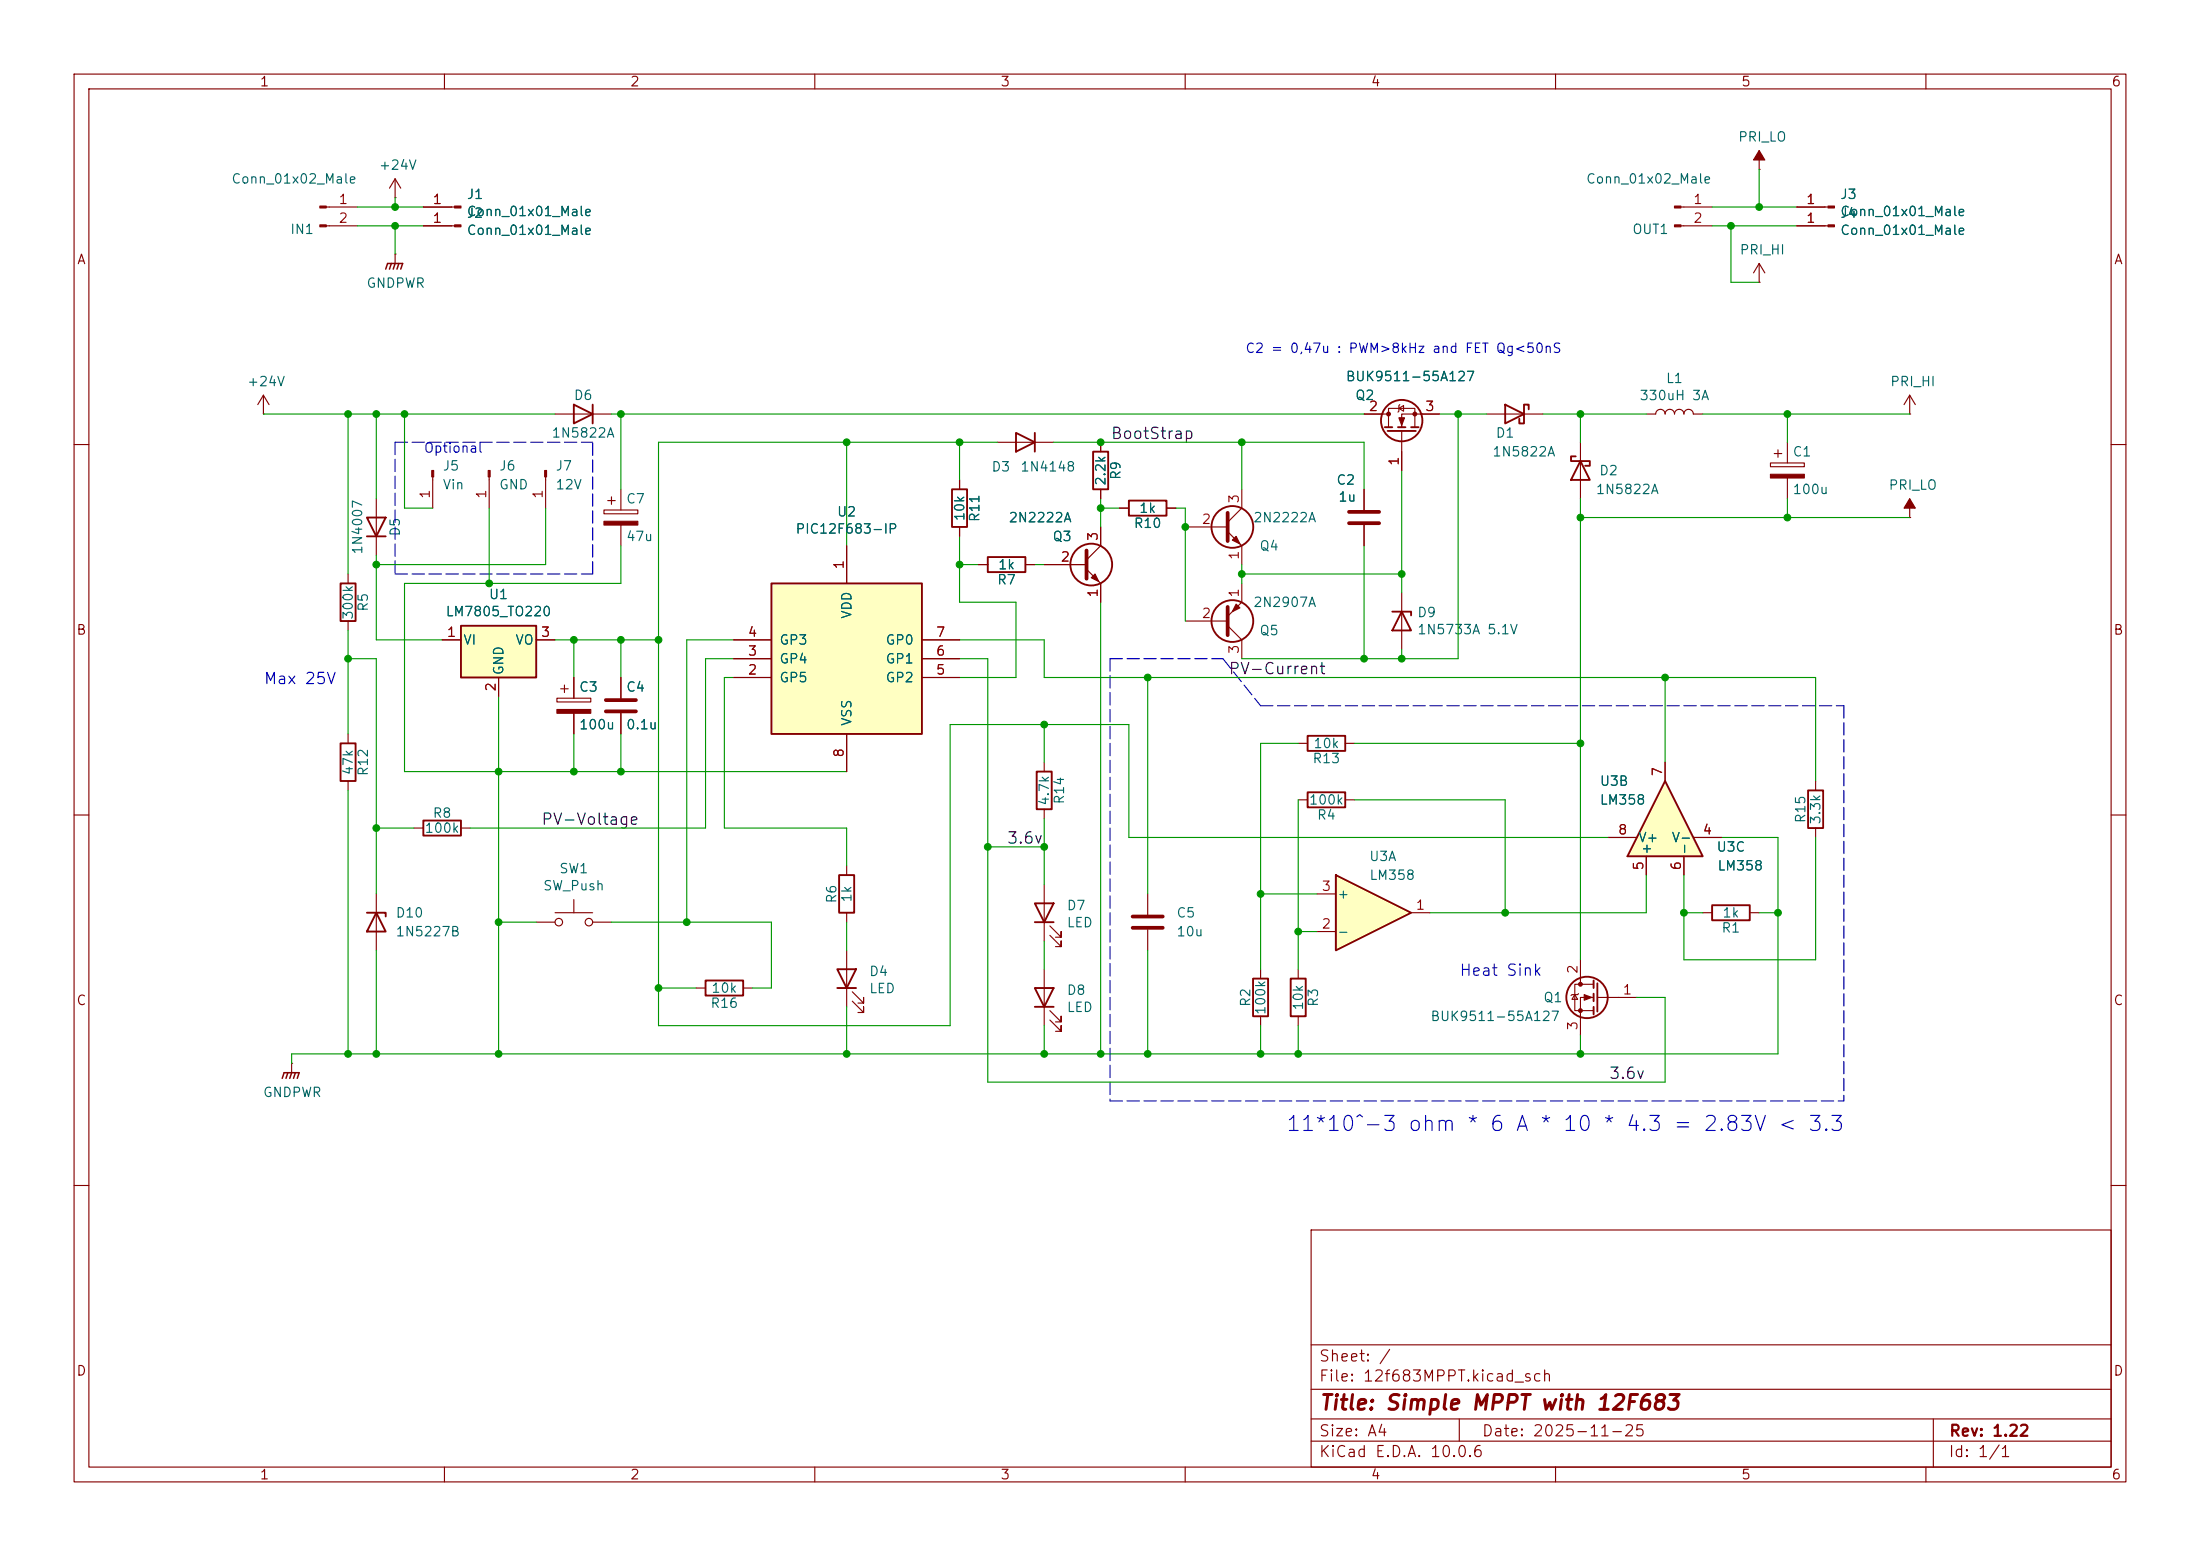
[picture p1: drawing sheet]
<svg xmlns="http://www.w3.org/2000/svg" width="297mm" height="210mm" viewBox="0 0 297 210" stroke-linecap="round" stroke-linejoin="round" font-family="sans-serif">
<g fill="none" stroke="#840000" stroke-width=".15">
<path d="M10 10h277v190h-277zM12 12h273v186h-273zM60 10v2M110 10v2M160 10v2M210 10v2M260 10v2M53.3 26.7h.1M53.3 24.1l-.7 1.3M53.3 24.1l.8 1.3M53.3 24.1v2.6M10 60h2"/>
<path d="M50.8 67.3v7.6M129.5 64.8v1.2M129.5 71.1v1.3M132.1 76.2h1.2M138.4 76.2h1.3M285 60h2M75.2 94.2h4.6v.5h-4.6zM75.7 93h1M76.2 92.5v1M77.5 91.4v2.8M77.5 96.3v2.8M83.8 91.4v2.8"/>
<path d="M83.8 96.3v2.8M10 110h2M285 110h2M72.4 124.5h2.5M74.9 123.2h5.1M77.5 121.4v1.8M80 124.5h2.5M114.3 128.3v7.6M115.1 135.1l1.5 1.6v-.8v.8h-.8M115.1 133.9l1.5 1.5v-.8v.8h-.8M10 160h2M177 166h108v32h-108z"/>
<path d="M285 160h2M60 198v2M110 198v2M160 198v2M177 194.5h108M177 191.5h108M177 187.5h108M177 181.5h108M197 191.5v3M210 198v2M260 198v2M261 191.5v6.5"/>
<circle cx="75.4" cy="124.5" r=".51"/>
<circle cx="79.5" cy="124.5" r=".51"/>
</g>
<path d="M49.5 69.9h2.6l-1.3 2.5zM49.5 72.4h2.6M128.5 66h2.1v5.1h-2.1zM133.3 75.2h5.1v2h-5.1zM113 130.8h2.6l-1.3 2.6zM113 133.4h2.6" fill="none" stroke="#840000" stroke-width=".25"/>
<path d="M75.2 95.8h4.6v.5h-4.6z" fill="#840000" stroke="#840000" stroke-width=".15"/>
<path d="M81.8 94.5h4.1M81.8 96h4.1" fill="none" stroke="#840000" stroke-width=".51"/>
<path d="M180.3 118.1l10.2 5.1-10.2 5.1z" fill="#ffffc2"/>
<g fill="none" stroke="#840000" stroke-width=".25">
<path d="M46 78.7h2v5.1h-2zM180.3 118.1l10.2 5.1-10.2 5.1zM49.5 123.2h2.6v.5M50.8 123.2l1.3 2.5h-2.6zM139.7 133.4h2.5l-1.2 2.5zM139.7 135.9h2.5M169.2 132.1h2v5.1h-2zM174.2 132.1h2.1v5.1h-2.1zM215.1 132.3v1.1M215.1 134.1v1M215.1 135.9v1M215.6 132.7v3.8"/>
<circle cx="166.4" cy="71.1" r="2.82"/>
<circle cx="214.2" cy="134.6" r="2.79"/>
</g>
<g fill="none" stroke="#840000" stroke-width=".15">
<path d="M47 77.5v1.2M58.4 64.4v4.2M66 64.4v4.2M73.7 64.4v4.2M81.5 68.8h4.6v.5h-4.6zM82 67.6h1.1M82.5 67.1v1M83.8 66v2.8M83.8 70.9v2.8M160 71.1h5.7M165.7 71.8l1.9 1.9v2.5M167.6 66v2.6l-1.9 1.9"/>
<path d="M47 83.8v1.3M50.8 120.7v7.6M141 130.8v7.6M141.7 137.7l1.6 1.5v-.8v.8h-.8M141.7 136.4l1.6 1.5v-.7v.7h-.8M170.2 130.8v1.3M170.2 137.2v1.2M175.3 130.8v1.3M175.3 137.2v1.2M177.8 125.7h2.5M177.8 120.7h2.5M190.5 123.2h2.5"/>
<path d="M212.6 134.2l.4 .7h-.8zM213.1 134.1l-.1 .1h-.8l-.1 .2M213.4 129.5v3.3M215.1 132.8h-2.5v3.6h2.5M215.1 134.6h-1.7v5.1M215.6 134.6h5.4M39.4 143.5h.1M39.4 143.5v1.3"/>
</g>
<g fill="#840000" stroke="#840000" stroke-width=".15">
<path d="M81.5 70.4h4.6v.5h-4.6z"/>
<path d="M213.9 134.2l1 .4-1 .4z"/>
<path d="M166.4 72.9l.5-.5 .5 1z"/>
<path d="M73.5 63.5h.3v.9h-.3z"/>
<path d="M65.9 63.5h.3v.9h-.3z"/>
<path d="M58.3 63.5h.2v.9h-.2z"/>
<circle cx="213.4" cy="132.8" r=".25"/>
<circle cx="213.4" cy="136.4" r=".25"/>
</g>
<path d="M165.7 69.2v3.8" fill="none" stroke="#840000" stroke-width=".51"/>
<path d="M38.1 145.5l.3-.7h2l-.3 .7M38.9 144.8l-.3 .7M39.4 144.8l-.3 .7M39.9 144.8l-.3 .7" fill="none" stroke="#840000" stroke-width=".2"/>
<path d="M62.2 84.5h10.2v6.9h-10.2z" fill="#ffffc2"/>
<path d="M77.5 54.6l2.5 1.3-2.5 1.3zM80 54.6v2.6M62.2 84.5h10.2v6.9h-10.2z" fill="none" stroke="#840000" stroke-width=".25"/>
<path d="M74.9 55.9h7.6M59.7 86.4h2.5M67.3 91.4v2.6M72.4 86.4h2.5" fill="none" stroke="#840000" stroke-width=".15"/>
<path d="M104.1 78.7h20.4v20.4h-20.4z" fill="#ffffc2"/>
<g fill="none" stroke="#840000" stroke-width=".25">
<path d="M137.2 58.4l2.5 1.3-2.5 1.3zM139.7 58.4v2.6M186.9 57.7h1.1M187.3 58.2h3.8M188.7 57.7h1M190.5 57.7h1M104.1 78.7h20.4v20.4h-20.4zM147.6 61h2v5h-2zM152.4 67.6h5.1v2h-5.1zM188 82.6h2.5v.5M189.2 82.6l1.3 2.5h-2.5zM46 100.3h2v5.1h-2z"/>
<path d="M57.1 110.7h5.1v2.1h-5.1zM113.3 118.1h2v5.1h-2zM140 104.1h2v5.1h-2zM244.1 106.7h2v5.1h-2zM95.2 132.3h5.1v2.1h-5.1z"/>
<circle cx="189.2" cy="56.8" r="2.79"/>
<circle cx="147.3" cy="76.2" r="2.82"/>
<circle cx="166.4" cy="83.8" r="2.82"/>
</g>
<g fill="none" stroke="#840000" stroke-width=".15">
<path d="M44 27.9h4.3M44 30.5h4.3M53.3 34.3h.1M53.3 34.3v1.3M57.1 27.9h4.3M57.1 30.5h4.3M35.6 55.9h.1M35.6 53.3l-.8 1.3M35.6 53.3l.7 1.3M35.6 53.3v2.6M134.6 59.7h7.6M148.6 59.7v1.3"/>
<path d="M184.1 55.9h3.4M187.5 57.7v-2.6h3.5v2.6M188.8 55.1l.7-.4v.8zM189 54.6l-.2 .1v.8l-.1 .1M189.2 58.2v5.3M194.3 55.9h-5.1v1.8M241.3 59.7v2.8M114.3 73.7v5M141 76.2h5.7M146.7 76.8l1.9 1.9v2.6M148.6 71.1v2.6l-1.9 1.9M148.6 66v1.3"/>
<path d="M151.1 68.6h1.3M157.5 68.6h1.2M167.6 78.7v2.6l-1.9 1.9M184.1 66v2.8M184.1 70.9v2.8M239 62.5h4.6v.5h-4.6zM239.5 61.2h1M240 60.7v1M241.3 64.5v2.8M47 99.1v1.2M99.1 91.4h5M99.1 88.9h5"/>
<path d="M99.1 86.4h5M114.3 99.1v5M124.5 91.4h5M124.5 88.9h5M124.5 86.4h5M160 83.8h5.7M165.7 84.5l1.9 1.9v2.5M189.2 80v7.6M47 105.4v1.3M55.9 111.8h1.2M62.2 111.8h1.3M114.3 116.8v1.3"/>
<path d="M141 102.9v1.2M141 109.2v1.3M245.1 105.4v1.3M245.1 111.8v1.2M94 133.4h1.2M100.3 133.4h1.3M114.3 123.2v1.3M154.9 120.7v2.7M154.9 125.5v2.8"/>
</g>
<path d="M52.1 36.3l.2-.7h2.1l-.3 .7M52.8 35.6l-.2 .7M53.3 35.6l-.2 .7M53.8 35.6l-.2 .7" fill="none" stroke="#840000" stroke-width=".2"/>
<g fill="#840000" stroke="#840000" stroke-width=".15">
<path d="M61.4 27.8h.8v.3h-.8z"/>
<path d="M61.4 30.4h.8v.2h-.8z"/>
<path d="M43.2 27.8h.8v.3h-.8z"/>
<path d="M43.2 30.4h.8v.2h-.8z"/>
<path d="M166.9 81.5l.5 .5-1 .6z"/>
<path d="M188.8 56.4h.8l-.4 1z"/>
<path d="M147.3 78l.5-.5 .5 1z"/>
<path d="M239 64h4.6v.5h-4.6z"/>
<circle cx="187.5" cy="55.9" r=".25"/>
<circle cx="191" cy="55.9" r=".25"/>
</g>
<path d="M146.7 74.3v3.8M182.1 69.1h4.1M182.1 70.6h4.1M165.7 81.9v3.8M152.9 123.7h4.1M152.9 125.2h4.1" fill="none" stroke="#840000" stroke-width=".51"/>
<path d="M224.8 105.4l5.1 10.2h-10.2z" fill="#ffffc2"/>
<path d="M203.2 54.6l2.5 1.3-2.5 1.3zM206.4 55.2v-.6h-.7v2.6h-.6v-.7M212.7 61.6h-.6v.6h2.5v.7h-.6M213.4 62.2l1.2 2.6h-2.5zM176.5 99.3h5.1v2h-5.1zM176.5 106.9h5.1v2.1h-5.1zM224.8 105.4l5.1 10.2h-10.2zM139.7 121.9h2.5l-1.2 2.6zM139.7 124.5h2.5M231.1 122.2h5.1v2h-5.1z" fill="none" stroke="#840000" stroke-width=".25"/>
<g fill="none" stroke="#840000" stroke-width=".15">
<path d="M57.1 30.5h3.9M57.1 27.9h3.9M226.9 30.5h4.2M226.9 27.9h4.2M237.5 38.1h.1M237.5 22.9h.1M237.5 35.6l-.8 1.2M237.5 35.6l.8 1.2M237.5 20.3v2.6M237.5 35.6v2.5M242.6 30.5h4.2M242.6 27.9h4.2"/>
<path d="M148.6 59.7v1.3M184.1 55.9h2.6M191.8 55.9h2.5M200.7 55.9h7.6M213.4 59.7v7.6M222.2 55.9h1.3a.64 .64 0 0 1 .7-.7 .64 .64 0 0 1 .6 .7 .64 .64 0 0 1 .6-.7 .64 .64 0 0 1 .7 .7 .64 .64 0 0 1 .6-.7 .64 .64 0 0 1 .6 .7 .64 .64 0 0 1 .7-.7 .64 .64 0 0 1 .6 .7h1.3M257.8 55.9h.1M257.8 53.3l-.8 1.3M257.8 53.3l.8 1.3M257.8 53.3v2.6M114.3 73.7v5M129.5 64.8v1.2"/>
<path d="M129.5 71.1v1.3M132.1 76.2h1.2M138.4 76.2h1.3M141 76.2h5.7M148.6 66v1.3M148.6 71.1v2.6M148.6 78.7v2.6M151.1 68.6h1.3M157.5 68.6h1.2M184.1 66v2.8M184.1 70.9v2.8M189.2 61v2.5"/>
<path d="M257.8 69.9h.1M257.8 67.3v2.6M59.7 86.4h2.5M67.3 91.4v2.6M72.4 86.4h2.5M77.5 91.4v2.8M77.5 96.3v2.8M83.8 91.4v2.8M83.8 96.3v2.8M99.1 86.4h5M99.1 91.4h5M99.1 88.9h5"/>
<path d="M114.3 99.1v5M124.5 86.4h5M124.5 91.4h5M124.5 88.9h5M141 119.4v7.6M175.3 100.3h1.2M175.3 108h1.2M181.6 100.3h1.3M181.6 108h1.3M217.2 113h3.8M222.2 115.6v2.5M224.8 102.9v2.5"/>
<path d="M227.3 115.6v2.5M228.6 113h3.8M141.7 126.2l1.6 1.6v-.8v.8h-.8M141.7 125l1.6 1.5v-.8v.8h-.8M229.9 123.2h1.2M236.2 123.2h1.3"/>
</g>
<g fill="#840000" stroke="#840000" stroke-width=".15">
<path d="M246.8 30.4h.8v.2h-.8z"/>
<path d="M246.8 27.8h.8v.3h-.8z"/>
<path d="M237.5 20.3l.8 1.3h-1.6z"/>
<path d="M226.1 27.8h.8v.3h-.8z"/>
<path d="M226.1 30.4h.8v.2h-.8z"/>
<path d="M257.8 67.3l.8 1.3h-1.6z"/>
</g>
<path d="M53.3 59.7h26.7M53.3 59.7v17.8M53.3 77.5h26.7M80 77.5v-17.8M149.9 88.9h15.2M149.9 88.9v59.7M165.1 88.9l5.1 6.4M170.2 95.3h78.7M248.9 95.3v53.3M149.9 148.6h99" fill="none" stroke="#0000c2" stroke-width=".15" stroke-dasharray="1.7 .6"/>
<g fill="none" stroke="#009600" stroke-width=".15">
<path d="M48.3 30.5h8.8M48.3 27.9h8.8M53.3 26.7v1.2M53.3 30.5v3.8M231.1 30.5h11.5M231.1 27.9h11.5M233.7 30.5v7.6h3.8M237.5 22.9v5M35.6 55.9h39.3M47 55.9v21.6M50.8 55.9v11.4M54.6 55.9v12.7h3.8"/>
<path d="M82.5 55.9h101.6M83.8 55.9v10.1M114.3 59.7v14M129.5 59.7v5.1M134.6 59.7h-45.7v78.7h39.4v-40.6h24.1v15.2h64.8M142.2 59.7h41.9v6.3M167.6 59.7v6.3M194.3 55.9h6.4M196.8 55.9v33h-29.2M208.3 55.9h13.9M213.4 55.9v3.8M229.9 55.9h27.9"/>
<path d="M241.3 55.9v3.8M50.8 74.9v11.5h8.9M66 68.6v10.1M73.7 68.6v7.6h-22.9M83.8 73.7v5h-29.2v25.4h59.7M129.5 72.4v8.9h7.7v10.1h-7.7M129.5 76.2h2.6M139.7 76.2h1.3M148.6 67.3v3.8M148.6 68.6h2.5M158.7 68.6h1.3v15.2M167.6 76.2v2.5"/>
<path d="M167.6 77.5h21.6M184.1 73.7v15.2M189.2 63.5v16.5M213.4 67.3v62.2M213.4 69.9h44.4M241.3 67.3v2.6M47 88.9h3.8v31.8M47 85.1v14M67.3 94v48.2M74.9 86.4h14M77.5 86.4v5M77.5 99.1v5"/>
<path d="M83.8 86.4v5M83.8 99.1v5M99.1 86.4h-6.4v38.1M99.1 91.4h-1.3v20.4h16.5v5M99.1 88.9h-3.9v22.9h-31.7M129.5 86.4h11.5v5h104.1v14M129.5 88.9h3.8v57.2h91.5v-11.5h-3.8M141 97.8v5.1M148.6 81.3v60.9M154.9 91.4v29.3M189.2 87.6v1.3M224.8 91.4v11.5"/>
<path d="M47 106.7v35.5M50.8 111.8h5.1M133.3 114.3h7.7M141 110.5v8.9M175.3 100.3h-5.1v30.5M175.3 108v22.8M182.9 100.3h30.5M182.9 108h20.3v15.2M222.2 118.1v5.1h-29.2M232.4 113h7.6v29.2h-200.6v1.3M245.1 113v16.5h-17.8v-11.4M50.8 128.3v13.9"/>
<path d="M67.3 124.5h5.1M82.5 124.5h21.6v8.9h-2.5M88.9 133.4h5.1M114.3 124.5v3.8M114.3 135.9v6.3M141 127v3.8M141 138.4v3.8M154.9 128.3v13.9M170.2 138.4v3.8M170.2 120.7h7.6M175.3 125.7h2.5M175.3 138.4v3.8"/>
<path d="M213.4 139.7v2.5M227.3 123.2h2.6M237.5 123.2h2.5"/>
</g>
<g fill="#009600" stroke="#009600" stroke-width=".14">
<circle cx="47" cy="88.9" r=".46"/>
<circle cx="67.3" cy="104.1" r=".46"/>
<circle cx="83.8" cy="104.1" r=".46"/>
<circle cx="77.5" cy="104.1" r=".46"/>
<circle cx="50.8" cy="142.2" r=".46"/>
<circle cx="67.3" cy="124.5" r=".46"/>
<circle cx="67.3" cy="142.2" r=".46"/>
<circle cx="47" cy="142.2" r=".46"/>
<circle cx="50.8" cy="76.2" r=".46"/>
<circle cx="50.8" cy="111.8" r=".46"/>
<circle cx="114.3" cy="142.2" r=".46"/>
<circle cx="92.7" cy="124.5" r=".46"/>
<circle cx="129.5" cy="59.7" r=".46"/>
<circle cx="114.3" cy="59.7" r=".46"/>
<circle cx="83.8" cy="55.9" r=".46"/>
<circle cx="88.9" cy="86.4" r=".46"/>
<circle cx="148.6" cy="68.6" r=".46"/>
<circle cx="148.6" cy="59.7" r=".46"/>
<circle cx="129.5" cy="76.2" r=".46"/>
<circle cx="47" cy="55.9" r=".46"/>
<circle cx="50.8" cy="55.9" r=".46"/>
<circle cx="54.6" cy="55.9" r=".46"/>
<circle cx="53.3" cy="30.5" r=".46"/>
<circle cx="53.3" cy="27.9" r=".46"/>
<circle cx="66" cy="78.7" r=".46"/>
<circle cx="77.5" cy="86.4" r=".46"/>
<circle cx="83.8" cy="86.4" r=".46"/>
<circle cx="88.9" cy="133.4" r=".46"/>
<circle cx="167.6" cy="77.5" r=".46"/>
<circle cx="189.2" cy="77.5" r=".46"/>
<circle cx="189.2" cy="88.9" r=".46"/>
<circle cx="167.6" cy="59.7" r=".46"/>
<circle cx="184.1" cy="88.9" r=".46"/>
<circle cx="160" cy="71.1" r=".46"/>
<circle cx="141" cy="97.8" r=".46"/>
<circle cx="141" cy="114.3" r=".46"/>
<circle cx="133.3" cy="114.3" r=".46"/>
<circle cx="154.9" cy="142.2" r=".46"/>
<circle cx="170.2" cy="142.2" r=".46"/>
<circle cx="175.3" cy="142.2" r=".46"/>
<circle cx="175.3" cy="125.7" r=".46"/>
<circle cx="170.2" cy="120.7" r=".46"/>
<circle cx="154.9" cy="91.4" r=".46"/>
<circle cx="148.6" cy="142.2" r=".46"/>
<circle cx="141" cy="142.2" r=".46"/>
<circle cx="203.2" cy="123.2" r=".46"/>
<circle cx="227.3" cy="123.2" r=".46"/>
<circle cx="240" cy="123.2" r=".46"/>
<circle cx="213.4" cy="100.3" r=".46"/>
<circle cx="224.8" cy="91.4" r=".46"/>
<circle cx="241.3" cy="69.9" r=".46"/>
<circle cx="196.8" cy="55.9" r=".46"/>
<circle cx="213.4" cy="55.9" r=".46"/>
<circle cx="233.7" cy="30.5" r=".46"/>
<circle cx="237.5" cy="27.9" r=".46"/>
<circle cx="241.3" cy="55.9" r=".46"/>
<circle cx="213.4" cy="69.9" r=".46"/>
<circle cx="213.4" cy="142.2" r=".46"/>
</g>
<text font-size="2" fill="#0000c2" x="173.5" y="153.2">11*10^-3 ohm * 6 A * 10 * 4.3 = 2.83V &lt; 3.3</text>
<text font-size="2" fill="#840000" x="178" y="190.8">Title: Simple MPPT with 12F683</text>
<g font-size="1.5" fill="#0f0f0f">
<text x="149.9" y="59.6">BootStrap</text>
<text x="165.8" y="91.4">PV-Current</text>
<text x="73" y="111.7">PV-Voltage</text>
<text x="135.8" y="114.3">3.6v</text>
<text x="217.1" y="146">3.6v</text>
</g>
<g font-size="1.5" fill="#0000c2">
<text x="35.5" y="92.7">Max 25V</text>
<text x="196.9" y="132.1">Heat Sink</text>
</g>
<g font-size="1.5" fill="#840000">
<text x="178" y="184.1">Sheet: /</text>
<text x="178" y="186.8">File: 12f683MPPT.kicad_sch</text>
<text x="178" y="197">KiCad E.D.A. 10.0.6</text>
<text x="178" y="194.2">Size: A4</text>
<text x="200" y="194.2">Date: 2025-11-25</text>
<text x="263" y="197">Id: 1/1</text>
<text x="263" y="194.2">Rev: 1.22</text>
</g>
<g font-size="1.3" fill="#840000">
<text x="35" y="12">1</text>
<text x="85" y="12">2</text>
<text x="135" y="12">3</text>
<text x="185" y="12">4</text>
<text x="235" y="12">5</text>
<text x="285" y="12">6</text>
<text x="10.3" y="36">A</text>
<text x="285.3" y="36">A</text>
<text x="10.2" y="86">B</text>
<text x="285.2" y="86">B</text>
<text x="10.2" y="136">C</text>
<text x="285.2" y="136">C</text>
<text x="10.2" y="186">D</text>
<text x="285.2" y="186">D</text>
<text x="35" y="200">1</text>
<text x="85" y="200">2</text>
<text x="135" y="200">3</text>
<text x="185" y="200">4</text>
<text x="235" y="200">5</text>
<text x="285" y="200">6</text>
</g>
<g font-size="1.3" fill="#006464">
<text x="51.1" y="23.2">+24V</text>
<text x="234.6" y="19.4">PRI_LO</text>
<text x="31.1" y="25.1">Conn_01x02_Male</text>
<text x="62.9" y="27.2">J1</text>
<text x="62.9" y="29.5">Conn_01x01_Male</text>
<text x="62.9" y="29.7">J2</text>
<text x="214" y="25.1">Conn_01x02_Male</text>
<text x="248.3" y="29.7">J4</text>
<text x="248.3" y="27.2">J3</text>
<text x="248.3" y="29.5">Conn_01x01_Male</text>
<text x="39.1" y="31.9">IN1</text>
<text x="62.9" y="32">Conn_01x01_Male</text>
<text x="220.3" y="31.9">OUT1</text>
<text x="234.8" y="34.7">PRI_HI</text>
<text x="248.3" y="32">Conn_01x01_Male</text>
<text x="49.4" y="39.2">GNDPWR</text>
<text x="33.3" y="52.4">+24V</text>
<text x="181.6" y="51.8">BUK9511-55A127</text>
<text x="224.8" y="52">L1</text>
<text x="255.1" y="52.4">PRI_HI</text>
<text x="74.4" y="59.4">1N5822A</text>
<text x="77.4" y="54.3">D6</text>
<text x="182.9" y="54.3">Q2</text>
<text x="201.8" y="59.4">D1</text>
<text x="221.2" y="54.3">330uH 3A</text>
<text x="59.7" y="63.8">J5</text>
<text x="67.3" y="63.8">J6</text>
<text x="74.9" y="63.8">J7</text>
<text x="133.8" y="64">D3</text>
<text x="137.7" y="64">1N4148</text>
<text x="149.6" y="65.7" transform="rotate(-90 149.6 65.7)">2.2k</text>
<text x="151.6" y="64.9" transform="rotate(-90 151.6 64.9)">R9</text>
<text x="180.3" y="65.7">C2</text>
<text x="201.4" y="61.9">1N5822A</text>
<text x="215.8" y="64.5">D2</text>
<text x="241.9" y="61.9">C1</text>
<text x="59.7" y="66.4">Vin</text>
<text x="67.3" y="66.4">GND</text>
<text x="74.9" y="66.4">12V</text>
<text x="84.4" y="68.3">C7</text>
<text x="112.9" y="70">U2</text>
<text x="130.5" y="70.4" transform="rotate(-90 130.5 70.4)">10k</text>
<text x="132.5" y="70.6" transform="rotate(-90 132.5 70.6)">R11</text>
<text x="136.1" y="70.8">2N2222A</text>
<text x="153" y="71.6">R10</text>
<text x="153.7" y="69.5">1k</text>
<text x="169.1" y="70.8">2N2222A</text>
<text x="180.6" y="68">1u</text>
<text x="215.3" y="67">1N5822A</text>
<text x="241.9" y="67">100u</text>
<text x="254.9" y="66.4">PRI_LO</text>
<text x="49.2" y="74.9" transform="rotate(-90 49.2 74.9)">1N4007</text>
<text x="54.3" y="72.5" transform="rotate(-90 54.3 72.5)">D5</text>
<text x="84.4" y="73.4">47u</text>
<text x="107.3" y="72.3">PIC12F683-IP</text>
<text x="134.6" y="77.2">1k</text>
<text x="142" y="73.4">Q3</text>
<text x="169.9" y="74.6">Q4</text>
<text x="48" y="83.7" transform="rotate(-90 48 83.7)">300k</text>
<text x="50" y="82.6" transform="rotate(-90 50 82.6)">R5</text>
<text x="60.1" y="83.5">LM7805_TO220</text>
<text x="65.9" y="81.2">U1</text>
<text x="115.3" y="83.6" transform="rotate(-90 115.3 83.6)">VDD</text>
<text x="134.5" y="79.2">R7</text>
<text x="169.1" y="82.2">2N2907A</text>
<text x="191.2" y="83.6">D9</text>
<text x="62.5" y="87.3">VI</text>
<text x="69.5" y="87.3">VO</text>
<text x="105.1" y="89.9">GP4</text>
<text x="105.1" y="87.3">GP3</text>
<text x="119.5" y="89.9">GP1</text>
<text x="119.5" y="87.3">GP0</text>
<text x="169.9" y="86.1">Q5</text>
<text x="191.2" y="85.9">1N5733A 5.1V</text>
<text x="68.3" y="91.2" transform="rotate(-90 68.3 91.2)">GND</text>
<text x="78.1" y="93.7">C3</text>
<text x="84.4" y="93.7">C4</text>
<text x="105.1" y="92.4">GP5</text>
<text x="119.5" y="92.4">GP2</text>
<text x="78.1" y="98.8">100u</text>
<text x="84.4" y="98.8">0.1u</text>
<text x="115.3" y="98.1" transform="rotate(-90 115.3 98.1)">VSS</text>
<text x="177.2" y="101.3">10k</text>
<text x="48" y="104.7" transform="rotate(-90 48 104.7)">47k</text>
<text x="50" y="104.8" transform="rotate(-90 50 104.8)">R12</text>
<text x="177.1" y="103.3">R13</text>
<text x="215.9" y="106.4">U3B</text>
<text x="57.2" y="112.7">100k</text>
<text x="58.3" y="110.7">R8</text>
<text x="141.9" y="108.8" transform="rotate(-90 141.9 108.8)">4.7k</text>
<text x="144" y="108.7" transform="rotate(-90 144 108.7)">R14</text>
<text x="176.6" y="108.9">100k</text>
<text x="177.7" y="110.9">R4</text>
<text x="215.9" y="108.9">LM358</text>
<text x="221.1" y="114">V+</text>
<text x="225.6" y="114">V-</text>
<text x="244" y="111.2" transform="rotate(-90 244 111.2)">R15</text>
<text x="246.1" y="111.4" transform="rotate(-90 246.1 111.4)">3.3k</text>
<text x="75.4" y="118.2">SW1</text>
<text x="184.7" y="116.5">U3A</text>
<text x="184.8" y="119.1">LM358</text>
<text x="223.2" y="115.5" transform="rotate(-90 223.2 115.5)">+</text>
<text x="228.3" y="115.5" transform="rotate(-90 228.3 115.5)">-</text>
<text x="231.6" y="115.3">U3C</text>
<text x="231.8" y="117.8">LM358</text>
<text x="53.3" y="124.2">D10</text>
<text x="73.2" y="120.5">SW_Push</text>
<text x="113.2" y="122" transform="rotate(-90 113.2 122)">R6</text>
<text x="115.3" y="121.9" transform="rotate(-90 115.3 121.9)">1k</text>
<text x="143.9" y="123.2">D7</text>
<text x="143.9" y="125.5">LED</text>
<text x="158.7" y="124.2">C5</text>
<text x="180.4" y="121.6">+</text>
<text x="232.4" y="124.2">1k</text>
<text x="53.3" y="126.7">1N5227B</text>
<text x="158.7" y="126.7">10u</text>
<text x="180.4" y="126.7">-</text>
<text x="232.3" y="126.2">R1</text>
<text x="95.8" y="136.3">R16</text>
<text x="95.9" y="134.3">10k</text>
<text x="117.3" y="132.1">D4</text>
<text x="117.3" y="134.4">LED</text>
<text x="143.9" y="134.6">D8</text>
<text x="143.9" y="136.9">LED</text>
<text x="169.1" y="136" transform="rotate(-90 169.1 136)">R2</text>
<text x="171.1" y="137.1" transform="rotate(-90 171.1 137.1)">100k</text>
<text x="176.2" y="136.5" transform="rotate(-90 176.2 136.5)">10k</text>
<text x="178.3" y="136" transform="rotate(-90 178.3 136)">R3</text>
<text x="208.3" y="135.6">Q1</text>
<text x="193" y="138.1">BUK9511-55A127</text>
<text x="35.4" y="148.4">GNDPWR</text>
</g>
<g font-size="1.3" fill="#a90000">
<text x="45.6" y="27.9">1</text>
<text x="58.3" y="27.9">1</text>
<text x="228.5" y="27.9">1</text>
<text x="243.7" y="27.9">1</text>
<text x="45.6" y="30.4">2</text>
<text x="58.3" y="30.4">1</text>
<text x="228.5" y="30.4">2</text>
<text x="243.7" y="30.4">1</text>
<text x="184.7" y="55.8">2</text>
<text x="192.3" y="55.8">3</text>
<text x="189.1" y="63" transform="rotate(-90 189.1 63)">1</text>
<text x="58.3" y="67.4" transform="rotate(-90 58.3 67.4)">1</text>
<text x="66" y="67.4" transform="rotate(-90 66 67.4)">1</text>
<text x="73.6" y="67.4" transform="rotate(-90 73.6 67.4)">1</text>
<text x="162.1" y="71">2</text>
<text x="167.6" y="68" transform="rotate(-90 167.6 68)">3</text>
<text x="114.2" y="76.9" transform="rotate(-90 114.2 76.9)">1</text>
<text x="143.1" y="76.1">2</text>
<text x="148.5" y="73.1" transform="rotate(-90 148.5 73.1)">3</text>
<text x="167.6" y="75.7" transform="rotate(-90 167.6 75.7)">1</text>
<text x="148.5" y="80.7" transform="rotate(-90 148.5 80.7)">1</text>
<text x="162.1" y="83.7">2</text>
<text x="167.6" y="80.7" transform="rotate(-90 167.6 80.7)">1</text>
<text x="60.2" y="86.3">1</text>
<text x="72.9" y="86.3">3</text>
<text x="100.9" y="88.8">3</text>
<text x="100.9" y="86.3">4</text>
<text x="126.3" y="88.8">6</text>
<text x="126.3" y="86.3">7</text>
<text x="167.6" y="88.4" transform="rotate(-90 167.6 88.4)">3</text>
<text x="67.2" y="93.4" transform="rotate(-90 67.2 93.4)">2</text>
<text x="100.9" y="91.4">2</text>
<text x="126.3" y="91.4">5</text>
<text x="114.2" y="102.3" transform="rotate(-90 114.2 102.3)">8</text>
<text x="224.7" y="104.9" transform="rotate(-90 224.7 104.9)">7</text>
<text x="218.3" y="112.9">8</text>
<text x="229.8" y="112.9">4</text>
<text x="222.2" y="117.6" transform="rotate(-90 222.2 117.6)">5</text>
<text x="227.2" y="117.6" transform="rotate(-90 227.2 117.6)">6</text>
<text x="178.3" y="125.6">2</text>
<text x="178.3" y="120.6">3</text>
<text x="191" y="123.1">1</text>
<text x="213.3" y="131.5" transform="rotate(-90 213.3 131.5)">2</text>
<text x="219" y="134.5">1</text>
<text x="213.3" y="139.2" transform="rotate(-90 213.3 139.2)">3</text>
</g>
<g font-size="1.3" fill="#0000c2">
<text x="168" y="48">C2 = 0,47u : PWM&gt;8kHz and FET Qg&lt;50nS</text>
<text x="57.1" y="61.4">Optional</text>
</g>
</svg>
